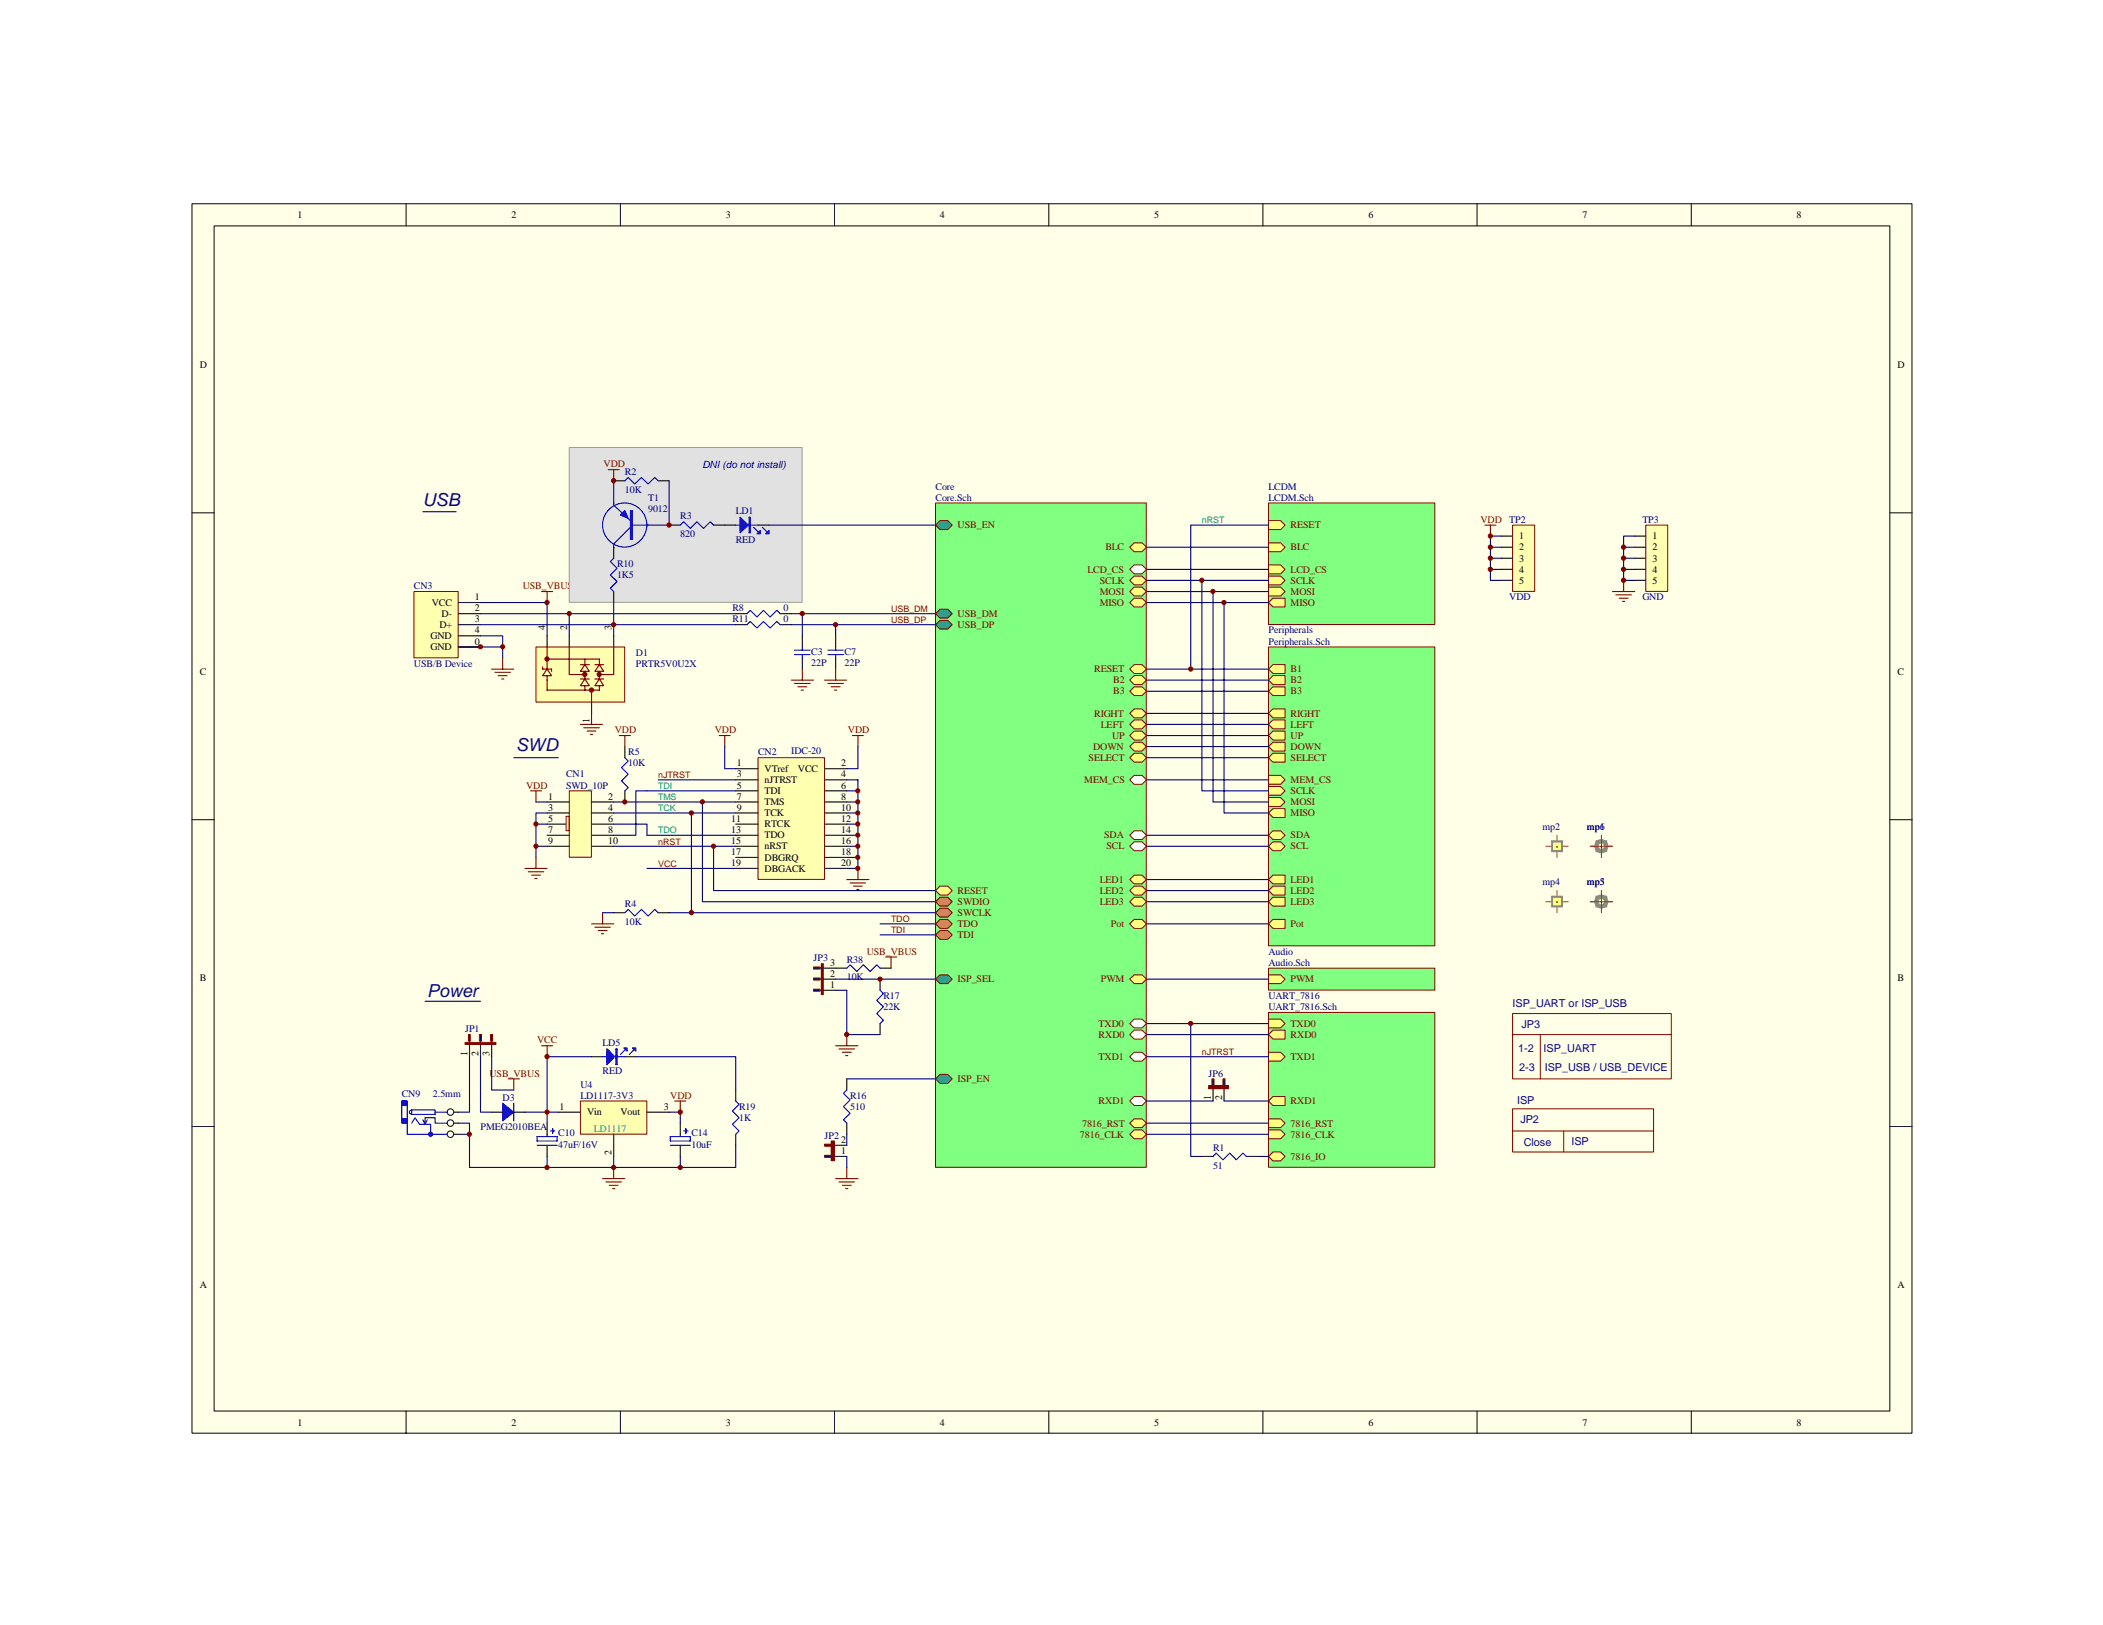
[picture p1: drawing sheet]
<svg xmlns="http://www.w3.org/2000/svg" width="279mm" height="216mm" viewBox="0 0 279 216" stroke-linecap="round" stroke-linejoin="round" font-family="sans-serif">
<path d="M25.5 27.1h228.5v163.3h-228.5z" fill="#ffffe8"/>
<g fill="none" stroke="#000" stroke-width=".13">
<path d="M25.5 27.1h228.5v163.3h-228.5zM28.4 30h222.7v157.5h-222.7zM54 27.1v2.9M82.4 27.1v2.9M110.9 27.1v2.9M139.3 27.1v2.9M167.8 27.1v2.9M196.2 27.1v2.9M224.7 27.1v2.9M25.5 68.1h2.9M251.1 68.1h2.9M25.5 108.9h2.9"/>
<path d="M251.1 108.9h2.9M25.5 149.7h2.9M251.1 149.7h2.9M54 187.5v2.9M82.4 187.5v2.9M110.9 187.5v2.9M139.3 187.5v2.9M167.8 187.5v2.9M196.2 187.5v2.9M224.7 187.5v2.9"/>
</g>
<path d="M168.6 66.8h22v16.2h-22z" fill="#80ff80"/>
<path d="M168.5 66.8h22.1v16.2h-22.1z" fill="none" stroke="#800000" stroke-width=".13"/>
<g fill="#ffff80" stroke="#800000" stroke-width=".13">
<path d="M168.5 75.1h1.6l.6 .5-.6 .6h-1.6z" fill-rule="evenodd"/>
<path d="M168.5 76.5h1.6l.6 .6-.6 .6h-1.6z" fill-rule="evenodd"/>
<path d="M168.5 69.2h1.6l.6 .6-.6 .6h-1.6z" fill-rule="evenodd"/>
<path d="M168.5 72.1h1.6l.6 .6-.6 .6h-1.6z" fill-rule="evenodd"/>
<path d="M168.5 80.1l.6-.6h1.6v1.1h-1.6z" fill-rule="evenodd"/>
<path d="M168.5 78h1.6l.6 .6-.6 .6h-1.6z" fill-rule="evenodd"/>
</g>
<path d="M97.7 81.5h1.5M97.7 83h1.5M103.7 81.5h1.4M103.7 83h1.4M106.6 84.5v1.5M106.6 87.4v1.5M111 84.5v1.5M111 87.4v1.5" fill="none" stroke="#000" stroke-width=".15"/>
<path d="M99.2 81.5l.5-.4 .9 .9 .8-.9 .9 .9 .9-.9 .5 .4M99.2 83l.5-.4 .9 .8 .8-.8 .9 .8 .9-.8 .5 .4M105.6 86.4h2M105.6 87h2M106.6 86v.4M106.6 87v.4M110 86.4h2.1M110 87h2.1M111 86v.4M111 87v.4" fill="none" stroke="#00f" stroke-width=".15"/>
<path d="M105.1 90.4h3M105.6 90.8h2M106 91.2h1.2M106.4 91.7h.3M106.6 88.9v1.5M109.6 90.4h2.9M110 90.8h2.1M110.4 91.2h1.2M110.9 91.7h.3M111 88.9v1.5" fill="none" stroke="#800000" stroke-width=".15"/>
<path d="M55 78.6h5.9v8.8h-5.9z" fill="#ffffb0"/>
<path d="M55 78.6h5.9v8.8h-5.9z" fill="none" stroke="#800000" stroke-width=".13"/>
<path d="M60.9 80.1h2.9M60.9 81.5h2.9M60.9 83h2.9M60.9 84.5h2.9M60.9 86h2.9" fill="none" stroke="#000" stroke-width=".15"/>
<path d="M63.8 84.5h3v2.9M63.8 80.1h3M63.8 81.5h33.9M63.8 83h33.9M63.8 86h3M105.1 81.5h19.2M105.1 83h19.2M106.6 81.5v3M111 83v1.5" fill="none" stroke="#000080" stroke-width=".15"/>
<path d="M71.9 78.6h1.5M72.7 78.6v1.5M65.3 88.9h3M65.8 89.3h2M66.2 89.8h1.2M66.7 90.2h.2M66.8 87.4v1.5" fill="none" stroke="#800000" stroke-width=".15"/>
<path d="M168.6 86h22v39.7h-22z" fill="#80ff80"/>
<path d="M168.5 86h22.1v39.7h-22.1z" fill="none" stroke="#800000" stroke-width=".13"/>
<g fill="#ffff80" stroke="#800000" stroke-width=".13">
<path d="M168.5 88.9l.6-.6h1.6v1.2h-1.6z" fill-rule="evenodd"/>
<path d="M169.1 89.8h1.6v1.2h-1.6l-.6-.6z" fill-rule="evenodd"/>
<path d="M168.5 91.8l.6-.6h1.6v1.2h-1.6z" fill-rule="evenodd"/>
<path d="M168.5 100.7l.6-.6h1.6v1.2h-1.6z" fill-rule="evenodd"/>
<path d="M168.5 99.2l.6-.6h1.6v1.2h-1.6z" fill-rule="evenodd"/>
<path d="M168.5 96.2l.6-.5h1.6v1.1h-1.6z" fill-rule="evenodd"/>
<path d="M168.5 94.8l.6-.6h1.6v1.2h-1.6z" fill-rule="evenodd"/>
<path d="M168.5 97.7l.6-.6h1.6v1.2h-1.6z" fill-rule="evenodd"/>
<path d="M168.5 122.7l.6-.5h1.6v1.1h-1.6z" fill-rule="evenodd"/>
<path d="M168.5 112.4l.6-.6h1l.6 .6-.6 .6h-1z" fill-rule="evenodd"/>
<path d="M168.5 111l.6-.6h1l.6 .6-.6 .5h-1z" fill-rule="evenodd"/>
<path d="M169.1 116.3h1.6v1.1h-1.6l-.6-.5z" fill-rule="evenodd"/>
<path d="M168.5 118.3l.6-.6h1.6v1.2h-1.6z" fill-rule="evenodd"/>
<path d="M168.5 119.8l.6-.6h1.6v1.2h-1.6z" fill-rule="evenodd"/>
<path d="M168.5 103h1.6l.6 .6-.6 .6h-1.6z" fill-rule="evenodd"/>
<path d="M168.5 104.5h1.6l.6 .6-.6 .6h-1.6z" fill-rule="evenodd"/>
<path d="M168.5 108l.6-.6h1.6v1.2h-1.6z" fill-rule="evenodd"/>
<path d="M168.5 106h1.6l.6 .6-.6 .5h-1.6z" fill-rule="evenodd"/>
</g>
<path d="M116.9 130.1v1.5M116.9 136v1.5M109.6 153.6h2.9M109.6 152.2h2.9M112.5 143.3v1.5M112.5 149.2v1.5" fill="none" stroke="#000" stroke-width=".15"/>
<path d="M116.9 131.6l.5 .4-.9 .9 .9 .9-.9 .9 .9 .9-.5 .4M112.5 144.8l-.4 .5 .8 .8-.8 .9 .8 .9-.8 .9 .4 .4" fill="none" stroke="#00f" stroke-width=".15"/>
<path d="M111 138.9h3M111.5 139.4h2M111.9 139.8h1.2M112.5 137.5v1.4M117.7 127.1h1.4M118.4 127.1v1.5M111 156.6h3M111.5 157h2M111.9 157.5h1.2M112.4 157.9h.2M112.4 140.3h.2M112.5 155.1v1.5" fill="none" stroke="#800000" stroke-width=".15"/>
<path d="M112.5 143.3h11.8" fill="none" stroke="#000080" stroke-width=".15"/>
<path d="M110.6 151.6v2.6" fill="none" stroke="#800000" stroke-width=".4"/>
<path d="M110.4 151.6h.4v2.6h-.4z" fill="none" stroke="#800000" stroke-width=".13"/>
<path d="M109.6 153.5h.8v.3h-.8z" fill="#000080"/>
<path d="M109.6 153.5h.8v.3h-.8z" fill="none" stroke="#800000" stroke-width=".13"/>
<path d="M109.6 152h.8v.3h-.8z" fill="#000080"/>
<path d="M109.1 128h.3v4.1h-.3zM109.6 152h.8v.3h-.8z" fill="none" stroke="#800000" stroke-width=".13"/>
<path d="M108.1 131.6h2.9M108.1 130.1h2.9" fill="none" stroke="#000" stroke-width=".15"/>
<path d="M109.3 128.1v4" fill="none" stroke="#800000" stroke-width=".25"/>
<path d="M108.1 131.4h.8v.3h-.8z" fill="#000080"/>
<path d="M108.1 131.4h.8v.3h-.8z" fill="none" stroke="#800000" stroke-width=".13"/>
<path d="M108.1 130h.8v.2h-.8z" fill="#000080"/>
<path d="M108.1 129.9h.8v.3h-.8z" fill="none" stroke="#800000" stroke-width=".13"/>
<path d="M108.1 128.6h2.9" fill="none" stroke="#000" stroke-width=".15"/>
<path d="M108.1 128.5h.8v.3h-.8z" fill="#000080"/>
<path d="M108.1 128.5h.8v.3h-.8z" fill="none" stroke="#800000" stroke-width=".13"/>
<path d="M111 131.6h1.5v5.9h4.4M111 130.1h13.3" fill="none" stroke="#000080" stroke-width=".15"/>
<path d="M168.6 134.5h22v20.6h-22z" fill="#80ff80"/>
<path d="M168.5 134.5h22.1v20.6h-22.1z" fill="none" stroke="#800000" stroke-width=".13"/>
<g fill="#ffff80" stroke="#800000" stroke-width=".13">
<path d="M168.5 135.4h1.6l.6 .6-.6 .6h-1.6z" fill-rule="evenodd"/>
<path d="M169.1 136.9h1.6v1.1h-1.6l-.6-.5z" fill-rule="evenodd"/>
<path d="M168.5 148.7h1.6l.6 .5-.6 .6h-1.6z" fill-rule="evenodd"/>
<path d="M168.5 150.1h1.6l.6 .6-.6 .6h-1.6z" fill-rule="evenodd"/>
<path d="M169.1 153.1h1l.6 .5-.6 .6h-1l-.6-.6z" fill-rule="evenodd"/>
<path d="M168.5 139.8h1.6l.6 .6-.6 .6h-1.6z" fill-rule="evenodd"/>
<path d="M168.5 146.3l.6-.6h1.6v1.2h-1.6z" fill-rule="evenodd"/>
</g>
<path d="M71.9 138.9h1.5M72.7 138.9v1.5M80.1 156.6h2.9M80.5 157h2.1M80.9 157.5h1.2M81.4 157.9h.3M81.5 155.1v1.5M89.6 146.3h1.5M90.4 146.3v1.5" fill="none" stroke="#800000" stroke-width=".15"/>
<path d="M60.9 149.2h1.5v5.9h28M88.9 147.8h1.5" fill="none" stroke="#000080" stroke-width=".15"/>
<path d="M62.4 137.5v2.9M63.8 137.5v2.9M72.7 149.2v1.8M72.7 152.2v1.4" fill="none" stroke="#000" stroke-width=".15"/>
<path d="M71.4 151h2.6v.6h-2.6zM71.4 152.2h2.6M73.1 150.3h.6M73.4 150v.6" fill="none" stroke="#00f" stroke-width=".15"/>
<path d="M61.8 138.6h4.1" fill="none" stroke="#800000" stroke-width=".25"/>
<path d="M61.8 138.5h4.1v.3h-4.1z" fill="none" stroke="#800000" stroke-width=".13"/>
<path d="M62.3 137.5h.2v.8h-.2z" fill="#000080"/>
<path d="M62.2 137.5h.3v.8h-.3z" fill="none" stroke="#800000" stroke-width=".13"/>
<path d="M63.7 137.5h.3v.8h-.3z" fill="#000080"/>
<path d="M63.7 137.5h.3v.8h-.3z" fill="none" stroke="#800000" stroke-width=".13"/>
<path d="M65.3 137.5v2.9" fill="none" stroke="#000" stroke-width=".15"/>
<path d="M65.2 137.5h.2v.8h-.2z" fill="#000080"/>
<path d="M65.2 137.5h.2v.8h-.2z" fill="none" stroke="#800000" stroke-width=".13"/>
<path d="M81.5 106.6h16.2M81.5 108h16.2M81.5 112.4h16.2M60.9 150.7h1.5M72.7 153.6v1.5M78.6 140.4h-5.9v8.8M81.5 153.6v1.5M84.5 140.4h13.2v4.4M90.4 147.8v1.4M97.7 152.2v2.9h-7.3v-1.5" fill="none" stroke="#000080" stroke-width=".15"/>
<g fill="none" stroke="#800000" stroke-width=".15">
<path d="M82.3 97.7h1.5M83 97.7v1.5M95.5 97.7h1.5M96.3 97.7v1.5M113.2 97.7h1.5M114 97.7v1.5M112.5 116.9h2.9M112.9 117.3h2.1M113.4 117.7h1.2M113.8 118.2h.3M114 115.4v1.5M67.5 143.3h1.5"/>
<path d="M68.3 143.3v1.5"/>
</g>
<path d="M83 99.2v1.5M83 105.1v1.5M81.5 121.3h1.5M87.4 121.3h1.5M78.6 140.4h1.5M83 140.4h1.5M90.4 149.2v1.8M90.4 152.2v1.4M97.7 144.8v1.5M97.7 150.7v1.5" fill="none" stroke="#000" stroke-width=".15"/>
<g fill="none" stroke="#00f" stroke-width=".15">
<path d="M83 100.7l.5 .4-.9 .9 .9 .9-.9 .9 .9 .8-.5 .5M80.6 140h.6v.8h-.6M80.6 139.8h.5v1.2h-.5M80.6 139.7h.3v1.4h-.3M80.8 139.5v1.8M81.8 139.4h.2v2h-.2zM83 121.3l.5-.5 .8 .9 .9-.9 .9 .9 .9-.9 .4 .5M83 139.5l-.6 .6M84.2 139.5l-.6 .6M80.1 140.4h2.9M80.6 140.5h.9M80.6 140.3h.9"/>
<path d="M80.6 140.1h.8v.6h-.8M81.5 140.3l-.9-.9v2l.9-.9M81.5 140.3v.2M81.8 140.5h.2M81.8 140.3h.2M89 151h2.7v.6h-2.7zM89 152.2h2.7M90.8 150.3h.6M91.1 150v.6M97.7 146.3l.5 .4-.9 .9 .9 .9-.9 .9 .9 .9-.5 .4"/>
</g>
<g fill="#00f" stroke="#00f" stroke-width=".15">
<path d="M82.9 139.2h.4v.5z"/>
<path d="M84 139.2h.5v.5z"/>
</g>
<path d="M75.6 105.1h3v8.8h-3z" fill="#ffffb0"/>
<path d="M75.6 105.1h3v8.8h-3z" fill="none" stroke="#800000" stroke-width=".13"/>
<path d="M72.7 106.6h2.9M72.7 108h2.9M72.7 109.5h2.9M72.7 111h2.9M72.7 112.4h2.9M78.6 106.6h2.9M78.6 108h2.9M78.6 109.5h2.9M78.6 111h2.9M78.6 112.4h2.9" fill="none" stroke="#000" stroke-width=".15"/>
<path d="M75.2 108.5h.4v1.9h-.4z" fill="#ffffb0"/>
<path d="M75.2 108.5h.4v1.9h-.4z" fill="none" stroke="#800000" stroke-width=".13"/>
<path d="M69.7 115.4h3M70.2 115.8h2M70.5 105.1h1.4M70.6 116.3h1.2M71.1 116.7h.3M71.2 105.1v1.5M71.2 113.9v1.5M78.6 122.7h2.9M79 123.2h2.1M79.5 123.6h1.1M79.9 124.1h.3M80.1 121.3v1.4" fill="none" stroke="#800000" stroke-width=".15"/>
<g fill="none" stroke="#000080" stroke-width=".15">
<path d="M114 99.2v2.9h-1.5M71.2 106.6h1.5M71.2 109.5h1.5M71.2 112.4h1.5M72.7 108h-1.5v5.9M112.5 106.6h1.5M112.5 109.5h1.5M112.5 112.4h1.5M112.5 103.6h1.5v11.8h-1.5M112.5 105.1h1.5M112.5 108h1.5M112.5 111h1.5"/>
<path d="M112.5 113.9h1.5"/>
</g>
<path d="M168.6 128.7h22v2.9h-22z" fill="#80ff80"/>
<path d="M168.5 128.6h22.1v3h-22.1z" fill="none" stroke="#800000" stroke-width=".13"/>
<path d="M168.5 129.5h1.6l.6 .6-.6 .6h-1.6z" fill-rule="evenodd" fill="#ffff80" stroke="#800000" stroke-width=".13"/>
<g fill="none" stroke="#000080" stroke-width=".15">
<path d="M152.3 72.7h16.2M152.3 75.6h16.2M152.3 77.1h16.2M152.3 78.6h16.2M159.7 77.1v28h8.8M161.2 78.6v28h7.3M168.5 69.8h-10.3v19.1M152.3 80.1h16.2M152.3 88.9h16.2M152.3 90.4h16.2M152.3 91.8h16.2M152.3 96.2h16.2"/>
<path d="M152.3 97.7h16.2M152.3 99.2h16.2M152.3 94.8h16.2M162.6 80.1v27.9h5.9M91.9 108v13.3h32.4M93.3 106.6v13.2h31M94.8 112.4v5.9h29.5M152.3 100.7h16.2M152.3 112.4h16.2M152.3 111h16.2M152.3 116.9h16.2M152.3 118.3h16.2"/>
<path d="M152.3 119.8h16.2M152.3 103.6h16.2M80.1 121.3h1.4M88.9 121.3h3M152.3 122.7h16.2M152.3 130.1h16.2M152.3 136h16.2M152.3 137.5h16.2M152.3 150.7h16.2M152.3 149.2h16.2M167 153.6h1.5"/>
</g>
<path d="M77.1 146.3h8.8v4.4h-8.8z" fill="#ffffb0"/>
<path d="M77.1 146.3h8.8v4.4h-8.8z" fill="none" stroke="#800000" stroke-width=".13"/>
<path d="M65.3 147.8h1.5M68.3 147.8h1.4M74.2 147.8h2.9M81.5 150.7v2.9M86 147.8h2.9" fill="none" stroke="#000" stroke-width=".15"/>
<path d="M62.4 140.4v7.4h-1.5M63.8 140.4v7.4h1.5M65.3 140.4v4.4h3M69.7 147.8h4.5" fill="none" stroke="#000080" stroke-width=".15"/>
<path d="M66.8 146.6l1.5 1.2-1.5 1.1z" fill="#00f" stroke="#00f" stroke-width=".13"/>
<path d="M68.3 146.6v2.3" fill="none" stroke="#00f" stroke-width=".15"/>
<path d="M71.2 86h11.8v7.3h-11.8z" fill="#ffffb0"/>
<path d="M71.2 86h11.8v7.3h-11.8z" fill="none" stroke="#800000" stroke-width=".13"/>
<path d="M72.7 84.5v1.5M75.6 84.5v1.5M78.6 93.3v1.5M81.5 84.5v1.5" fill="none" stroke="#000" stroke-width=".15"/>
<g fill="none" stroke="#800000" stroke-width=".15">
<path d="M72.1 88.6v.3h1.2v.3M72.7 88.9l.6 .9h-1.2zM72.7 87.6h6.9v.7M72.7 89.8v1.9h6.9v-.6M72.7 86v2.9M75.6 86v3.6h2.1M77.1 88.3h1.2M77.1 90.2h1.2M77.1 96.2h3M77.6 96.7h2M77.7 88.3l.6 .9h-1.2zM77.7 89.2v1l-.6 .9h1.2l-.6-.9"/>
<path d="M77.7 87.6v.7M77.7 91.1v.6M78 97.1h1.2M78.4 97.6h.3M78.6 91.7v1.6M78.6 94.8v1.4M79 88.3h1.2M79 90.2h1.2M79.6 88.3l.6 .9h-1.2zM79.6 89.2v1l-.6 .9h1.2l-.6-.9M81.5 86v3.6h-1.9"/>
</g>
<g fill="#800000" stroke="#800000" stroke-width=".13">
<circle cx="72.7" cy="87.6" r=".29"/>
<circle cx="77.7" cy="89.6" r=".29"/>
<circle cx="79.6" cy="89.6" r=".28"/>
<circle cx="78.6" cy="91.7" r=".29"/>
</g>
<path d="M66.8 80.1h5.9v4.4" fill="none" stroke="#000080" stroke-width=".15"/>
<path d="M201 69.8h2.9v8.8h-2.9z" fill="#ffffb0"/>
<path d="M201 69.8h2.9v8.8h-2.9z" fill="none" stroke="#800000" stroke-width=".13"/>
<path d="M199.5 71.2h1.5M199.5 72.7h1.5M199.5 74.2h1.5M199.5 75.6h1.5M199.5 77.1h1.5" fill="none" stroke="#000" stroke-width=".15"/>
<path d="M218.7 69.8h2.9v8.8h-2.9z" fill="#ffffb0"/>
<path d="M218.7 69.8h2.9v8.8h-2.9zM201 137.5h21v5.8h-21zM201 137.5v-2.8h21v2.8M204.6 137.5v5.8M201 147.3h18.7v5.8h-18.7zM201 150.3h18.7M207.8 150.3v2.8" fill="none" stroke="#800000" stroke-width=".13"/>
<path d="M217.2 71.2h1.5M217.2 72.7h1.5M217.2 74.2h1.5M217.2 75.6h1.5M217.2 77.1h1.5M60.3 147.8h.6M60.3 149.2h.6M60.3 150.7h.6" fill="none" stroke="#000" stroke-width=".15"/>
<path d="M198 75.6h1.5M198 74.2h1.5M198 72.7h1.5M199.5 71.2h-1.5v5.9h1.5M215.7 75.6h1.5M215.7 74.2h1.5M215.7 72.7h1.5M217.2 71.2h-1.5v5.9h1.5" fill="none" stroke="#000080" stroke-width=".15"/>
<path d="M197.3 69.8h1.5M198 69.8v1.4M214.2 78.6h3M214.7 79h2M215.1 79.5h1.2M215.6 79.9h.3M215.7 77.1v1.5" fill="none" stroke="#800000" stroke-width=".15"/>
<g fill="none" stroke="#000" stroke-width=".13">
<circle cx="59.8" cy="149.2" r=".43"/>
<circle cx="59.8" cy="150.7" r=".43"/>
<circle cx="59.8" cy="147.8" r=".43"/>
</g>
<path d="M53.4 146.3h.7v2.9h-.7zM53.4 146.9h.7M53.4 148.7h.7M54.7 147.5v.6l-.3-.2v-.3l.3-.1h3.1v.6h-3.1M56.8 148.8l-.3 .6M57.8 147.8h1.6" fill="none" stroke="#00f" stroke-width=".15"/>
<circle cx="57.2" cy="150.7" r=".29" fill="#0000bf" stroke="#00f" stroke-width=".13"/>
<path d="M56.5 148.5v.9l-.3-.6" fill="none" stroke="#00f" stroke-width=".15"/>
<path d="M53.4 148.7h.7v.5h-.7z" fill="#00f"/>
<path d="M53.4 148.7h.7v.5h-.7z" fill="none" stroke="#00f" stroke-width=".13"/>
<path d="M53.4 146.3h.7v.6h-.7z" fill="#00f"/>
<path d="M53.4 146.3h.7v.6h-.7z" fill="none" stroke="#00f" stroke-width=".13"/>
<path d="M54.1 149.2v1.5h3.1M54.7 149.2l.4-.7 .6 .9h1.5v1.3h2.2M56.5 148.5h1.3v.7h1.6" fill="none" stroke="#00f" stroke-width=".15"/>
<path d="M100.7 100.7h8.8v16.1h-8.8z" fill="#ffffb0"/>
<path d="M100.7 100.7h8.8v16.1h-8.8z" fill="none" stroke="#800000" stroke-width=".13"/>
<g fill="none" stroke="#000" stroke-width=".15">
<path d="M97.7 102.1h3M97.7 103.6h3M97.7 105.1h3M97.7 106.6h3M97.7 108h3M97.7 109.5h3M97.7 111h3M97.7 112.4h3M97.7 113.9h3M97.7 115.4h3M109.6 102.1h2.9M109.6 103.6h2.9"/>
<path d="M109.6 105.1h2.9M109.6 106.6h2.9M109.6 108h2.9M109.6 109.5h2.9M109.6 111h2.9M109.6 112.4h2.9M109.6 113.9h2.9M109.6 115.4h2.9M159.7 153.6h1.5M165.6 153.6h1.4"/>
</g>
<path d="M81.5 109.5h4.5v1.5h11.7M96.3 102.1h1.4M97.7 105.1h-13.2v5.9h-3M116.9 122.7h7.4M116.9 124.2h7.4M158.2 136v17.6h1.5M112.5 150.7v1.5M112.5 153.6v1.5M152.3 140.4h16.2" fill="none" stroke="#000080" stroke-width=".15"/>
<path d="M161.2 153.6l.4-.4 .9 .9 .9-.9 .9 .9 .8-.9 .5 .4" fill="none" stroke="#00f" stroke-width=".15"/>
<g fill="#800000" stroke="#800000" stroke-width=".13">
<circle cx="63.8" cy="85.9" r=".28"/>
<circle cx="72.7" cy="80" r=".28"/>
<circle cx="66.8" cy="85.9" r=".28"/>
<circle cx="116.9" cy="130.1" r=".28"/>
<circle cx="112.5" cy="137.4" r=".29"/>
<circle cx="162.6" cy="80" r=".28"/>
<circle cx="161.1" cy="78.6" r=".28"/>
<circle cx="158.2" cy="88.9" r=".29"/>
<circle cx="159.7" cy="77.1" r=".29"/>
<circle cx="198" cy="71.2" r=".29"/>
<circle cx="198" cy="75.6" r=".29"/>
<circle cx="198" cy="74.2" r=".29"/>
<circle cx="198" cy="72.7" r=".29"/>
<circle cx="215.7" cy="77.1" r=".29"/>
<circle cx="215.7" cy="75.6" r=".29"/>
<circle cx="215.7" cy="74.2" r=".29"/>
<circle cx="215.7" cy="72.7" r=".29"/>
</g>
<path d="M124.3 66.8h28v88.3h-28z" fill="#80ff80"/>
<path d="M124.3 66.8h28v88.3h-28z" fill="none" stroke="#800000" stroke-width=".13"/>
<path d="M150.1 75.6l.6-.5h1l.6 .5-.6 .6h-1z" fill-rule="evenodd" fill="#fff" stroke="#800000" stroke-width=".13"/>
<g fill="#ffff80" stroke="#800000" stroke-width=".13">
<path d="M150.1 77.1l.6-.6h1l.6 .6-.6 .6h-1z" fill-rule="evenodd"/>
<path d="M150.1 88.9l.6-.6h1l.6 .6-.6 .6h-1z" fill-rule="evenodd"/>
<path d="M150.1 72.7l.6-.6h1l.6 .6-.6 .6h-1z" fill-rule="evenodd"/>
<path d="M150.1 80.1l.6-.6h1l.6 .6-.6 .5h-1z" fill-rule="evenodd"/>
<path d="M150.1 78.6l.6-.6h1l.6 .6-.6 .6h-1z" fill-rule="evenodd"/>
<path d="M150.1 90.4l.6-.6h1l.6 .6-.6 .6h-1z" fill-rule="evenodd"/>
<path d="M150.1 91.8l.6-.6h1l.6 .6-.6 .6h-1z" fill-rule="evenodd"/>
<path d="M150.1 122.7l.6-.5h1l.6 .5-.6 .6h-1z" fill-rule="evenodd"/>
</g>
<g fill="#fff" stroke="#800000" stroke-width=".13">
<path d="M150.1 140.4l.6-.6h1l.6 .6-.6 .6h-1z" fill-rule="evenodd"/>
<path d="M150.1 146.3l.6-.6h1l.6 .6-.6 .6h-1z" fill-rule="evenodd"/>
</g>
<g fill="#ffff80" stroke="#800000" stroke-width=".13">
<path d="M150.1 149.2l.6-.5h1l.6 .5-.6 .6h-1z" fill-rule="evenodd"/>
<path d="M150.1 150.7l.6-.6h1l.6 .6-.6 .6h-1z" fill-rule="evenodd"/>
<path d="M150.1 116.9l.6-.6h1l.6 .6-.6 .5h-1z" fill-rule="evenodd"/>
</g>
<path d="M124.3 130.1l.6-.6h1l.6 .6-.6 .6h-1z" fill-rule="evenodd" fill="#009cca" stroke="#800000" stroke-width=".13"/>
<g fill="#fd8400" stroke="#800000" stroke-width=".13">
<path d="M124.3 119.8l.6-.6h1l.6 .6-.6 .6h-1z" fill-rule="evenodd"/>
<path d="M124.3 121.3l.6-.6h1l.6 .6-.6 .6h-1z" fill-rule="evenodd"/>
</g>
<path d="M150.1 130.1l.6-.6h1l.6 .6-.6 .6h-1z" fill-rule="evenodd" fill="#ffff80" stroke="#800000" stroke-width=".13"/>
<path d="M124.3 69.8l.6-.6h1l.6 .6-.6 .6h-1z" fill-rule="evenodd" fill="#00a36e" stroke="#800000" stroke-width=".13"/>
<g fill="#fff" stroke="#800000" stroke-width=".13">
<path d="M150.1 112.4l.6-.6h1l.6 .6-.6 .6h-1z" fill-rule="evenodd"/>
<path d="M150.1 111l.6-.6h1l.6 .6-.6 .5h-1z" fill-rule="evenodd"/>
<path d="M150.1 103.6l.6-.6h1l.6 .6-.6 .6h-1z" fill-rule="evenodd"/>
</g>
<g fill="#00a36e" stroke="#800000" stroke-width=".13">
<path d="M124.3 83l.6-.6h1l.6 .6-.6 .6h-1z" fill-rule="evenodd"/>
<path d="M124.3 81.5l.6-.6h1l.6 .6-.6 .6h-1z" fill-rule="evenodd"/>
</g>
<g fill="#ffff80" stroke="#800000" stroke-width=".13">
<path d="M150.1 118.3l.6-.6h1l.6 .6-.6 .6h-1z" fill-rule="evenodd"/>
<path d="M150.1 119.8l.6-.6h1l.6 .6-.6 .6h-1z" fill-rule="evenodd"/>
</g>
<path d="M124.3 143.3l.6-.6h1l.6 .6-.6 .6h-1z" fill-rule="evenodd" fill="#009cca" stroke="#800000" stroke-width=".13"/>
<g fill="#fff" stroke="#800000" stroke-width=".13">
<path d="M150.1 136l.6-.6h1l.6 .6-.6 .6h-1z" fill-rule="evenodd"/>
<path d="M150.1 137.5l.6-.6h1l.6 .6-.6 .5h-1z" fill-rule="evenodd"/>
</g>
<path d="M124.3 118.3l.6-.6h1l.6 .6-.6 .6h-1z" fill-rule="evenodd" fill="#ffff80" stroke="#800000" stroke-width=".13"/>
<g fill="#fd8400" stroke="#800000" stroke-width=".13">
<path d="M124.3 122.7l.6-.5h1l.6 .5-.6 .6h-1z" fill-rule="evenodd"/>
<path d="M124.3 124.2l.6-.6h1l.6 .6-.6 .6h-1z" fill-rule="evenodd"/>
</g>
<g fill="#ffff80" stroke="#800000" stroke-width=".13">
<path d="M150.1 94.8l.6-.6h1l.6 .6-.6 .6h-1z" fill-rule="evenodd"/>
<path d="M150.1 100.7l.6-.6h1l.6 .6-.6 .6h-1z" fill-rule="evenodd"/>
<path d="M150.1 96.2l.6-.5h1l.6 .5-.6 .6h-1z" fill-rule="evenodd"/>
<path d="M150.1 99.2l.6-.6h1l.6 .6-.6 .6h-1z" fill-rule="evenodd"/>
<path d="M150.1 97.7l.6-.6h1l.6 .6-.6 .6h-1z" fill-rule="evenodd"/>
</g>
<path d="M161.2 143.3v3M162.6 143.3v3" fill="none" stroke="#000" stroke-width=".15"/>
<path d="M160.6 144.5h2.6" fill="none" stroke="#800000" stroke-width=".4"/>
<path d="M160.6 144.2h2.6v.5h-2.6z" fill="none" stroke="#800000" stroke-width=".13"/>
<path d="M161 143.4h.3v.8h-.3z" fill="#000080"/>
<path d="M161 143.3h.3v.9h-.3z" fill="none" stroke="#800000" stroke-width=".13"/>
<path d="M162.5 143.4h.3v.8h-.3z" fill="#000080"/>
<path d="M162.5 143.3h.3v.9h-.3z" fill="none" stroke="#800000" stroke-width=".13"/>
<g fill="#800000" stroke="#800000" stroke-width=".13">
<circle cx="158.2" cy="136" r=".28"/>
<circle cx="81.5" cy="83" r=".28"/>
<circle cx="75.6" cy="81.5" r=".28"/>
<circle cx="81.5" cy="155.1" r=".28"/>
<circle cx="72.7" cy="140.4" r=".29"/>
<circle cx="90.4" cy="147.8" r=".29"/>
<circle cx="90.4" cy="155.1" r=".28"/>
<circle cx="72.7" cy="147.8" r=".29"/>
<circle cx="62.4" cy="150.7" r=".28"/>
<circle cx="72.7" cy="155.1" r=".28"/>
</g>
<path d="M75.6 81.5v3M81.5 80.1v4.4M86 115.4h11.7M87.4 103.6h10.3M152.3 146.3h8.9M162.6 146.3h5.9" fill="none" stroke="#000080" stroke-width=".15"/>
<path d="M111 128.6h1.5M116.9 128.6h1.5" fill="none" stroke="#000" stroke-width=".15"/>
<path d="M112.5 128.6l.4-.4 .9 .9 .9-.9 .9 .9 .9-.9 .4 .4" fill="none" stroke="#00f" stroke-width=".15"/>
<path d="M56.2 68h4.4M68.3 100.7h5.9M56.5 133h7.3" fill="none" stroke="#11037e" stroke-width=".15"/>
<path d="M205.4 112.4h2.9M206.9 111v2.9" fill="none" stroke="#ee0e22" stroke-width=".13"/>
<path d="M206.1 111.7h1.5v1.5h-1.5z" fill="#74a185"/>
<path d="M206.1 111.7h1.5v1.5h-1.5z" fill="none" stroke="#74a185" stroke-width=".13"/>
<path d="M206.4 112h.9v.9h-.9z" fill="#ffff80"/>
<path d="M206.4 112h.9v.9h-.9z" fill="none" stroke="#ffff80" stroke-width=".13"/>
<path d="M206.9 112.4h.1" fill="none" stroke="#000" stroke-width=".15"/>
<path d="M205.4 119.8h2.9M206.9 118.3v3" fill="none" stroke="#ee0e22" stroke-width=".13"/>
<path d="M206.1 119.1h1.5v1.4h-1.5z" fill="#74a185"/>
<path d="M206.1 119.1h1.5v1.4h-1.5z" fill="none" stroke="#74a185" stroke-width=".13"/>
<path d="M206.4 119.4h.9v.8h-.9z" fill="#ffff80"/>
<path d="M206.4 119.4h.9v.8h-.9z" fill="none" stroke="#ffff80" stroke-width=".13"/>
<path d="M206.9 119.8h.1" fill="none" stroke="#000" stroke-width=".15"/>
<path d="M211.3 112.4h2.9M212.8 111v2.9" fill="none" stroke="#ee0e22" stroke-width=".13"/>
<path d="M212 111.7h1.5v1.5h-1.5z" fill="#74a185"/>
<path d="M212 111.7h1.5v1.5h-1.5z" fill="none" stroke="#74a185" stroke-width=".13"/>
<path d="M212.3 112h.9v.9h-.9z" fill="#ffff80"/>
<path d="M212.3 112h.9v.9h-.9z" fill="none" stroke="#ffff80" stroke-width=".13"/>
<path d="M212.8 112.4h.1" fill="none" stroke="#000" stroke-width=".15"/>
<path d="M211.3 119.8h2.9M212.8 118.3v3" fill="none" stroke="#ee0e22" stroke-width=".13"/>
<path d="M212 119.1h1.5v1.4h-1.5z" fill="#74a185"/>
<path d="M212 119.1h1.5v1.4h-1.5z" fill="none" stroke="#74a185" stroke-width=".13"/>
<path d="M212.3 119.4h.9v.8h-.9z" fill="#ffff80"/>
<path d="M212.3 119.4h.9v.8h-.9z" fill="none" stroke="#ffff80" stroke-width=".13"/>
<path d="M212.8 119.8h.1" fill="none" stroke="#000" stroke-width=".15"/>
<circle cx="212.7" cy="119.8" r=".87" fill="#74a185" stroke="#74a185" stroke-width=".13"/>
<circle cx="212.7" cy="119.8" r=".43" fill="#ffffb0" stroke="#74a185" stroke-width=".13"/>
<path d="M211.3 119.8h2.9M212.8 118.3v3" fill="none" stroke="#ee0e22" stroke-width=".13"/>
<path d="M212.8 119.8h.1" fill="none" stroke="#000" stroke-width=".15"/>
<circle cx="212.7" cy="112.4" r=".87" fill="#74a185" stroke="#74a185" stroke-width=".13"/>
<circle cx="212.7" cy="112.4" r=".43" fill="#ffffb0" stroke="#74a185" stroke-width=".13"/>
<path d="M211.3 112.4h2.9M212.8 111v2.9" fill="none" stroke="#ee0e22" stroke-width=".13"/>
<path d="M212.8 112.4h.1" fill="none" stroke="#000" stroke-width=".15"/>
<g fill="#800000" stroke="#800000" stroke-width=".13">
<circle cx="106.6" cy="81.5" r=".29"/>
<circle cx="111" cy="83" r=".28"/>
<circle cx="83" cy="106.5" r=".29"/>
<circle cx="114" cy="115.4" r=".28"/>
<circle cx="71.2" cy="109.5" r=".28"/>
<circle cx="71.2" cy="112.4" r=".28"/>
<circle cx="114" cy="105.1" r=".28"/>
<circle cx="114" cy="106.5" r=".28"/>
<circle cx="114" cy="108" r=".28"/>
<circle cx="114" cy="109.5" r=".28"/>
<circle cx="114" cy="111" r=".28"/>
<circle cx="114" cy="112.4" r=".28"/>
<circle cx="114" cy="113.9" r=".28"/>
<circle cx="93.3" cy="106.5" r=".29"/>
<circle cx="91.9" cy="108" r=".28"/>
<circle cx="91.9" cy="121.3" r=".29"/>
<circle cx="94.8" cy="112.4" r=".29"/>
</g>
<path d="M96.3 99.2v2.9" fill="none" stroke="#000080" stroke-width=".15"/>
<path d="M75.6 59.5h31v20.5h-31z" fill="#e1e1e1"/>
<path d="M75.6 59.5h31v20.5h-31z" fill="none" stroke="#94a0a0" stroke-width=".13"/>
<path d="M81.5 72.7h.1M81.5 66.8h.1M81.5 72.7v1.5M81.5 78.6v1.5M81.5 63.9h1.5M86 69.8h.1M87.4 63.9h1.5M88.9 69.8h1.5M94.8 69.8h2.9M100.7 69.8h1.5" fill="none" stroke="#000" stroke-width=".15"/>
<g fill="none" stroke="#00f" stroke-width=".15">
<path d="M81.5 74.2l-.4 .4 .9 .9-.9 .9 .9 .9-.9 .8 .4 .5M81.5 66.8v.3l2.3 2.1M83 63.9l.5-.5 .8 .9 .9-.9 .9 .9 .9-.9 .4 .5M83.8 70.1l-2.3 2.2v.4M84 69.8h2.1M90.4 69.8l.4-.5 .9 .9 .9-.9 .9 .9 .9-.9 .4 .5M97.7 69.8h3M98.3 69.6h.9M98.3 69.9h.9M98.3 69.5h.8v.6h-.8M98.3 69.3h.6v.9h-.6M98.3 69.2h.5v1.2h-.5"/>
<path d="M98.3 69h.3v1.5h-.3M98.5 68.9v1.7M99.2 69.6l-.9-.9v2.1l.9-.9M99.2 69.6v.3M99.5 68.7h.2v2.1h-.2zM99.5 69.6h.2M99.5 69.9h.2M100.1 70.1l.6 .5M101.3 70.1l.6 .5"/>
<circle cx="83" cy="69.8" r="2.94"/>
</g>
<path d="M80.8 62.4h1.5M81.5 62.4v1.5" fill="none" stroke="#800000" stroke-width=".15"/>
<path d="M81.5 63.9v2.9M88.9 63.9v5.9h-2.9M102.2 69.8h22.1" fill="none" stroke="#000080" stroke-width=".15"/>
<g fill="#00f" stroke="#00f" stroke-width=".15">
<path d="M100.6 70.9l.4-.4v.4z"/>
<path d="M101.7 70.9l.5-.4v.4z"/>
<path d="M82.4 68.4l.6-.6 .5 1.1z"/>
<path d="M83.8 67.8v3.9h.2v-3.9z" fill-rule="evenodd"/>
</g>
<g fill="#800000" stroke="#800000" stroke-width=".13">
<circle cx="88.9" cy="69.8" r=".29"/>
<circle cx="81.5" cy="63.9" r=".29"/>
</g>
<g font-size="2.4" fill="#11037e">
<text x="56.2" y="67.2">USB</text>
<text x="68.6" y="99.8">SWD</text>
<text x="56.8" y="132.5">Power</text>
</g>
<g font-size="1.4" fill="#11037e">
<text x="201" y="133.8">ISP_UART or ISP_USB</text>
<text x="202.1" y="136.5">JP3</text>
<text x="201.7" y="139.8">1-2</text>
<text x="201.8" y="142.3">2-3</text>
<text x="205.1" y="139.8">ISP_UART</text>
<text x="205.2" y="142.3">ISP_USB / USB_DEVICE</text>
<text x="201.5" y="146.7">ISP</text>
<text x="202" y="149.2">JP2</text>
<text x="202.4" y="152.3">Close</text>
<text x="208.8" y="152.1">ISP</text>
</g>
<g font-size="1.3">
<text x="39.5" y="29">1</text>
<text x="68" y="29">2</text>
<text x="96.4" y="29">3</text>
<text x="124.9" y="29">4</text>
<text x="153.3" y="29">5</text>
<text x="181.8" y="29">6</text>
<text x="210.2" y="29">7</text>
<text x="238.7" y="29">8</text>
<text x="26.5" y="48.9">D</text>
<text x="252.1" y="48.9">D</text>
<text x="201.8" y="71.6">1</text>
<text x="219.5" y="71.6">1</text>
<text x="201.8" y="73.1">2</text>
<text x="201.8" y="74.6">3</text>
<text x="201.8" y="76.1">4</text>
<text x="201.8" y="77.6">5</text>
<text x="219.5" y="73.1">2</text>
<text x="219.5" y="74.6">3</text>
<text x="219.5" y="76.1">4</text>
<text x="219.5" y="77.6">5</text>
<text x="57.4" y="80.5">VCC</text>
<text x="58.4" y="83.4">D+</text>
<text x="58.7" y="82">D-</text>
<text x="63.1" y="81.2">2</text>
<text x="63.1" y="82.7">3</text>
<text x="63.1" y="79.8">1</text>
<text x="72.4" y="83.7" transform="rotate(-90 72.4 83.7)">4</text>
<text x="75.4" y="83.7" transform="rotate(-90 75.4 83.7)">2</text>
<text x="81.3" y="83.7" transform="rotate(-90 81.3 83.7)">3</text>
<text x="26.5" y="89.6">C</text>
<text x="57.2" y="84.9">GND</text>
<text x="57.2" y="86.4">GND</text>
<text x="63.1" y="84.2">4</text>
<text x="63.1" y="85.6">0</text>
<text x="252.1" y="89.6">C</text>
<text x="78.3" y="96.1" transform="rotate(-90 78.3 96.1)">1</text>
<text x="97.9" y="101.8">1</text>
<text x="111.8" y="101.8">2</text>
<text x="72.8" y="106.2">1</text>
<text x="72.8" y="107.7">3</text>
<text x="80.8" y="106.2">2</text>
<text x="80.8" y="107.7">4</text>
<text x="97.9" y="103.3">3</text>
<text x="97.9" y="104.8">5</text>
<text x="97.9" y="106.2">7</text>
<text x="97.9" y="107.7">9</text>
<text x="101.6" y="102.6">VTref</text>
<text x="101.6" y="104">nJTRST</text>
<text x="101.6" y="105.5">TDI</text>
<text x="101.6" y="107">TMS</text>
<text x="106" y="102.6">VCC</text>
<text x="111.8" y="103.3">4</text>
<text x="111.8" y="104.8">6</text>
<text x="111.8" y="106.2">8</text>
<text x="111.8" y="107.7">10</text>
<text x="72.8" y="109.2">5</text>
<text x="72.8" y="110.7">7</text>
<text x="72.8" y="112.1">9</text>
<text x="80.8" y="109.2">6</text>
<text x="80.8" y="110.7">8</text>
<text x="80.8" y="112.1">10</text>
<text x="97.2" y="109.2">11</text>
<text x="97.2" y="110.7">13</text>
<text x="97.2" y="112.1">15</text>
<text x="97.2" y="113.6">17</text>
<text x="101.6" y="108.5">TCK</text>
<text x="101.6" y="109.9">RTCK</text>
<text x="101.6" y="111.4">TDO</text>
<text x="101.6" y="112.9">nRST</text>
<text x="111.8" y="109.2">12</text>
<text x="111.8" y="110.7">14</text>
<text x="111.8" y="112.1">16</text>
<text x="111.8" y="113.6">18</text>
<text x="97.2" y="115.1">19</text>
<text x="101.6" y="114.3">DBGRQ</text>
<text x="101.6" y="115.8">DBGACK</text>
<text x="111.8" y="115.1">20</text>
<text x="26.5" y="130.4">B</text>
<text x="110.3" y="131.3">1</text>
<text x="110.3" y="129.8">2</text>
<text x="110.3" y="128.3">3</text>
<text x="252.1" y="130.4">B</text>
<text x="62.1" y="140.3" transform="rotate(-90 62.1 140.3)">1</text>
<text x="63.6" y="140.3" transform="rotate(-90 63.6 140.3)">2</text>
<text x="65" y="140.3" transform="rotate(-90 65 140.3)">3</text>
<text x="74.3" y="147.4">1</text>
<text x="78" y="148.2">Vin</text>
<text x="82.4" y="148.2">Vout</text>
<text x="88.2" y="147.4">3</text>
<text x="160.9" y="146.1" transform="rotate(-90 160.9 146.1)">1</text>
<text x="162.4" y="146.1" transform="rotate(-90 162.4 146.1)">2</text>
<text x="81.3" y="153.5" transform="rotate(-90 81.3 153.5)">2</text>
<text x="111.8" y="153.3">1</text>
<text x="111.8" y="151.9">2</text>
<text x="26.5" y="171.2">A</text>
<text x="252.1" y="171.2">A</text>
<text x="39.5" y="189.4">1</text>
<text x="68" y="189.4">2</text>
<text x="96.4" y="189.4">3</text>
<text x="124.9" y="189.4">4</text>
<text x="153.3" y="189.4">5</text>
<text x="181.8" y="189.4">6</text>
<text x="210.2" y="189.4">7</text>
<text x="238.7" y="189.4">8</text>
</g>
<g font-size="1.3" fill="#800000">
<text x="80.2" y="62.1">VDD</text>
<text x="127.2" y="70.2">USB_EN</text>
<text x="171.5" y="70.2">RESET</text>
<text x="196.7" y="69.4">VDD</text>
<text x="144.5" y="76.1">LCD_CS</text>
<text x="146.1" y="77.6">SCLK</text>
<text x="146.9" y="73.1">BLC</text>
<text x="171.5" y="76.1">LCD_CS</text>
<text x="171.5" y="77.6">SCLK</text>
<text x="171.5" y="73.1">BLC</text>
<text x="69.4" y="78.3">USB_VBUS</text>
<text x="127.2" y="83.4">USB_DP</text>
<text x="127.2" y="82">USB_DM</text>
<text x="146.1" y="80.5">MISO</text>
<text x="146.1" y="79">MOSI</text>
<text x="171.5" y="80.5">MISO</text>
<text x="171.5" y="79">MOSI</text>
<text x="145.4" y="89.3">RESET</text>
<text x="171.5" y="89.3">B1</text>
<text x="145.4" y="95.2">RIGHT</text>
<text x="147.9" y="90.8">B2</text>
<text x="147.9" y="92.3">B3</text>
<text x="171.5" y="90.8">B2</text>
<text x="171.5" y="92.3">B3</text>
<text x="171.5" y="95.2">RIGHT</text>
<text x="81.7" y="97.4">VDD</text>
<text x="95" y="97.4">VDD</text>
<text x="112.6" y="97.4">VDD</text>
<text x="144.6" y="101.1">SELECT</text>
<text x="145.2" y="99.6">DOWN</text>
<text x="146.3" y="96.7">LEFT</text>
<text x="147.7" y="98.1">UP</text>
<text x="171.5" y="101.1">SELECT</text>
<text x="171.5" y="99.6">DOWN</text>
<text x="171.5" y="96.7">LEFT</text>
<text x="171.5" y="98.1">UP</text>
<text x="69.9" y="104.8">VDD</text>
<text x="144.1" y="104">MEM_CS</text>
<text x="171.5" y="104">MEM_CS</text>
<text x="171.5" y="105.5">SCLK</text>
<text x="171.5" y="107">MOSI</text>
<text x="146.7" y="111.4">SDA</text>
<text x="147" y="112.9">SCL</text>
<text x="171.5" y="112.9">SCL</text>
<text x="171.5" y="111.4">SDA</text>
<text x="171.5" y="108.5">MISO</text>
<text x="127.2" y="118.7">RESET</text>
<text x="146.1" y="117.3">LED1</text>
<text x="146.1" y="118.7">LED2</text>
<text x="171.5" y="117.3">LED1</text>
<text x="171.5" y="118.7">LED2</text>
<text x="127.2" y="120.2">SWDIO</text>
<text x="127.2" y="121.7">SWCLK</text>
<text x="127.2" y="123.2">TDO</text>
<text x="127.2" y="124.7">TDI</text>
<text x="146.1" y="120.2">LED3</text>
<text x="147.6" y="123.2">Pot</text>
<text x="171.5" y="123.2">Pot</text>
<text x="171.5" y="120.2">LED3</text>
<text x="115.1" y="126.9">USB_VBUS</text>
<text x="127.2" y="130.5">ISP_SEL</text>
<text x="146.3" y="130.5">PWM</text>
<text x="171.5" y="130.5">PWM</text>
<text x="146" y="136.4">TXD0</text>
<text x="146" y="137.9">RXD0</text>
<text x="171.5" y="136.4">TXD0</text>
<text x="171.5" y="137.9">RXD0</text>
<text x="65" y="143">USB_VBUS</text>
<text x="71.4" y="138.6">VCC</text>
<text x="127.2" y="143.8">ISP_EN</text>
<text x="146" y="140.8">TXD1</text>
<text x="171.5" y="140.8">TXD1</text>
<text x="89" y="146">VDD</text>
<text x="143.8" y="149.7">7816_RST</text>
<text x="146" y="146.7">RXD1</text>
<text x="171.5" y="149.7">7816_RST</text>
<text x="171.5" y="146.7">RXD1</text>
<text x="143.5" y="151.1">7816_CLK</text>
<text x="171.5" y="151.1">7816_CLK</text>
<text x="171.5" y="154.1">7816_IO</text>
</g>
<g font-size="1.3" fill="#000080">
<text x="83" y="63.1">R2</text>
<text x="83" y="65.5">10K</text>
<text x="124.3" y="65">Core</text>
<text x="168.5" y="65">LCDM</text>
<text x="86.1" y="66.5">T1</text>
<text x="86.1" y="68">9012</text>
<text x="90.4" y="69">R3</text>
<text x="90.4" y="71.4">820</text>
<text x="97.7" y="68.3">LD1</text>
<text x="124.3" y="66.5">Core.Sch</text>
<text x="168.5" y="66.5">LCDM.Sch</text>
<text x="200.5" y="69.4">TP2</text>
<text x="218.2" y="69.4">TP3</text>
<text x="82" y="75.3">R10</text>
<text x="82" y="76.8">1K5</text>
<text x="97.7" y="72.1">RED</text>
<text x="55" y="78.3">CN3</text>
<text x="97.3" y="81.2">R8</text>
<text x="97.3" y="82.7">R11</text>
<text x="104.1" y="81.2">0</text>
<text x="104.1" y="82.7">0</text>
<text x="200.5" y="79.8">VDD</text>
<text x="218.2" y="79.8">GND</text>
<text x="55" y="88.6">USB/B Device</text>
<text x="84.5" y="87.1">D1</text>
<text x="84.5" y="88.6">PRTR5V0U2X</text>
<text x="107.8" y="87">C3</text>
<text x="107.8" y="88.4">22P</text>
<text x="112.2" y="87">C7</text>
<text x="112.2" y="88.4">22P</text>
<text x="168.5" y="84.2">Peripherals</text>
<text x="168.5" y="85.6">Peripherals.Sch</text>
<text x="83.5" y="100.4">R5</text>
<text x="83.5" y="101.8">10K</text>
<text x="100.7" y="100.4">CN2</text>
<text x="105.1" y="100.2">IDC-20</text>
<text x="75.2" y="103.3">CN1</text>
<text x="75.2" y="104.8">SWD_10P</text>
<text x="204.9" y="110.2">mp2</text>
<text x="210.8" y="110.2">mp1</text>
<text x="210.8" y="110.2">mp6</text>
<text x="204.9" y="117.6">mp4</text>
<text x="210.8" y="117.6">mp3</text>
<text x="212.5" y="117.6">5</text>
<text x="83" y="120.5">R4</text>
<text x="83" y="122.9">10K</text>
<text x="108.1" y="127.7">JP3</text>
<text x="112.5" y="127.9">R38</text>
<text x="112.5" y="130.2">10K</text>
<text x="168.5" y="126.9">Audio</text>
<text x="168.5" y="128.3">Audio.Sch</text>
<text x="61.8" y="137.2">JP1</text>
<text x="117.4" y="132.7">R17</text>
<text x="117.4" y="134.2">22K</text>
<text x="168.5" y="132.7">UART_7816</text>
<text x="168.5" y="134.2">UART_7816.Sch</text>
<text x="80.1" y="138.9">LD5</text>
<text x="80.1" y="142.7">RED</text>
<text x="160.6" y="143">JP6</text>
<text x="53.4" y="145.7">CN9</text>
<text x="57.5" y="145.7">2.5mm</text>
<text x="66.8" y="146.3">D3</text>
<text x="77.1" y="144.5">U4</text>
<text x="77.1" y="146">LD1117-3V3</text>
<text x="98.2" y="147.4">R19</text>
<text x="98.2" y="148.9">1K</text>
<text x="112.9" y="146">R16</text>
<text x="112.9" y="147.4">510</text>
<text x="63.8" y="150.1">PMEG2010BEA</text>
<text x="74.2" y="151">C10</text>
<text x="74.2" y="152.5">47uF/16V</text>
<text x="91.9" y="151">C14</text>
<text x="91.9" y="152.5">10uF</text>
<text x="109.6" y="151.3">JP2</text>
<text x="161.2" y="152.9">R1</text>
<text x="161.2" y="155.3">51</text>
</g>
<text font-size="1.3" fill="#00f" x="93.3" y="62.1">DNI (do not install)</text>
<text font-size="1.3" fill="#009cca" x="78.9" y="150.4">LD1117</text>
<g font-size="1.2" fill="#00a36e">
<text x="159.7" y="69.5">nRST</text>
<text x="87.4" y="104.8">TDI</text>
<text x="87.4" y="107.8">TCK</text>
<text x="87.4" y="106.3">TMS</text>
<text x="87.4" y="110.7">TDO</text>
</g>
<g font-size="1.2" fill="#800000">
<text x="118.4" y="82.8">USB_DP</text>
<text x="118.4" y="81.3">USB_DM</text>
<text x="87.4" y="103.4">nJTRST</text>
<text x="87.4" y="112.2">nRST</text>
<text x="87.4" y="115.1">VCC</text>
<text x="118.4" y="124">TDI</text>
<text x="118.4" y="122.5">TDO</text>
<text x="159.7" y="140.2">nJTRST</text>
</g>
</svg>
